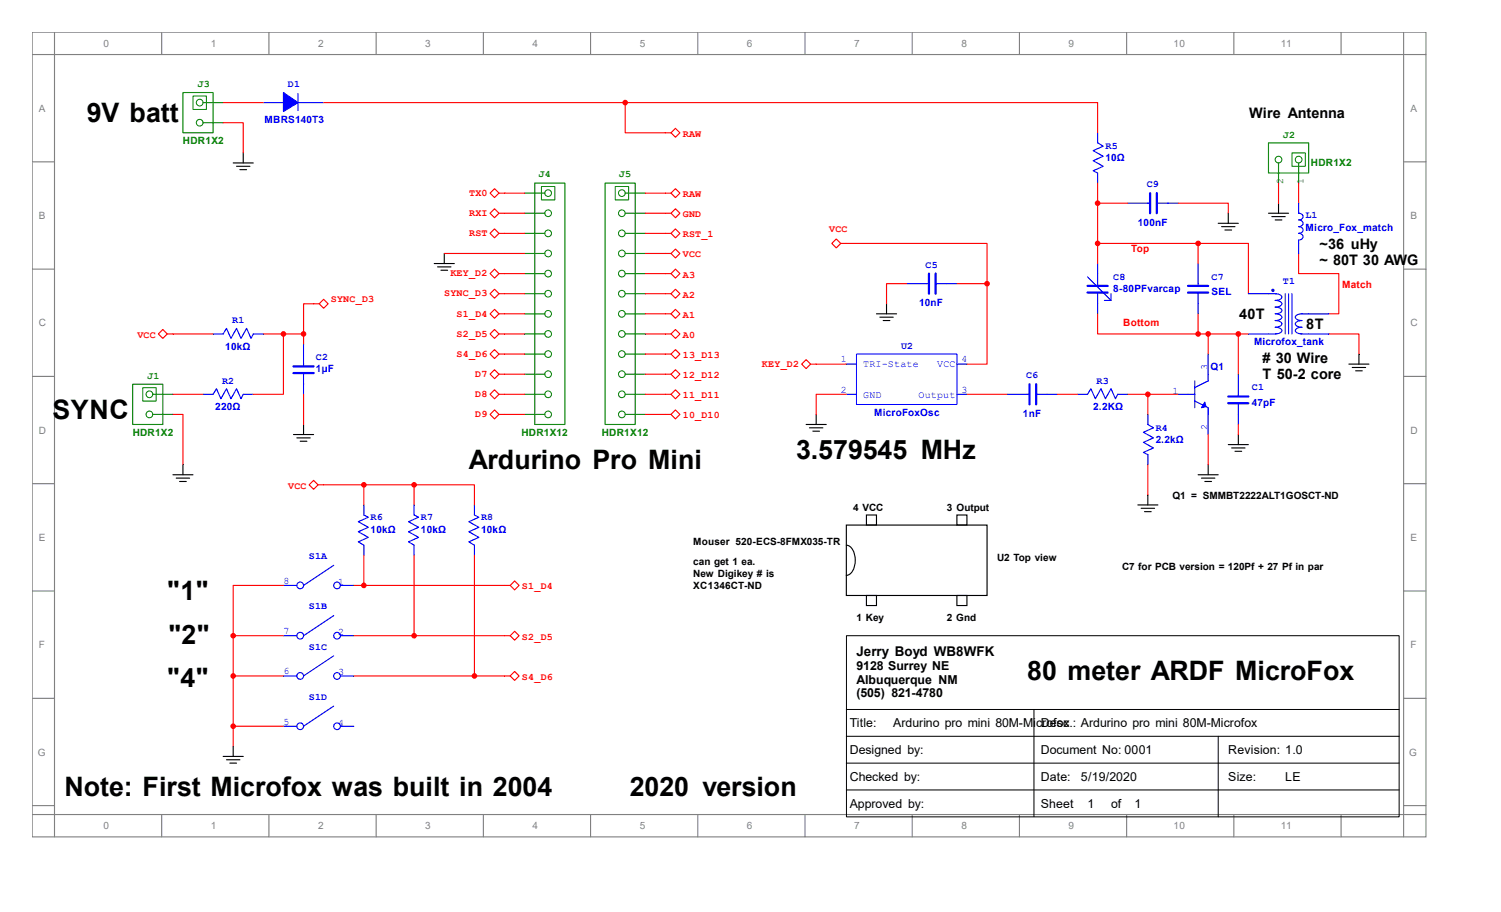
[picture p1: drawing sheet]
<svg xmlns="http://www.w3.org/2000/svg" width="356mm" height="216mm" viewBox="0 0 356 216" stroke-linecap="round" stroke-linejoin="round" font-family="sans-serif">
<g fill="none" stroke="#808080" stroke-width=".26">
<path d="M7.6 7.6h330.2v190.5h-330.2zM7.6 12.9h330.2M12.9 7.6v190.5M38.3 7.6v5.3M63.7 7.6v5.3M89.1 7.6v5.3M114.5 7.6v5.3M139.9 7.6v5.3M165.3 7.6v5.3M190.7 7.6v5.3M216.1 7.6v5.3M241.5 7.6v5.3"/>
<path d="M266.9 7.6v5.3M292.3 7.6v5.3M317.7 7.6v5.3M332.5 7.6v190.5M7.6 38.3h5.3M332.5 38.3h5.3M7.6 63.7h5.3M332.5 63.7h5.3M7.6 89.1h5.3M332.5 89.1h5.3M7.6 114.5h5.3M332.5 114.5h5.3"/>
<path d="M7.6 139.9h5.3M332.5 139.9h5.3M7.6 165.3h5.3M332.5 165.3h5.3M7.6 190.7h5.3M7.6 192.8h330.2M38.3 192.8v5.3M63.7 192.8v5.3M89.1 192.8v5.3M114.5 192.8v5.3M139.9 192.8v5.3M165.3 192.8v5.3"/>
<path d="M190.7 192.8v5.3M216.1 192.8v5.3M241.5 192.8v5.3M266.9 192.8v5.3M292.3 192.8v5.3M317.7 192.8v5.3M332.5 190.7h5.3"/>
</g>
<path d="M200.5 150.5h131v42.9h-131zM200.5 168h131M200.5 174.3h131M245 168v25.4M288.6 174.3v19.1M200.5 180.7h131M200.5 187h131" fill="none" stroke="#000" stroke-width=".24"/>
<path d="M52.9 79.1l.8-1.4 1 2.4 1.3-2.4 1.1 2.4 1.3-2.4 1.1 2.4 .5-1" fill="none" stroke="#00f" stroke-width=".26"/>
<path d="M50.5 79.1h2.4" fill="none" stroke="#00f" stroke-width=".26"/>
<path d="M60 79.1h2.4M71.9 86.2v.5M71.9 88.3v2.7" fill="none" stroke="#00f" stroke-width=".26"/>
<path d="M69.5 86.7h4.8M69.5 88.3h4.8" fill="none" stroke="#00f" stroke-width=".53"/>
<path d="M71.9 91v2.3" fill="none" stroke="#00f" stroke-width=".26"/>
<path d="M71.9 81.4v4.8" fill="none" stroke="#00f" stroke-width=".26"/>
<path d="M69.5 102.9h4.8M70.3 103.7h3.2M71.1 104.5h1.6M71.9 100.5v2.4" fill="none" stroke="#000" stroke-width=".26"/>
<path d="M71.9 93.3v7.2" fill="none" stroke="#f00" stroke-width=".26"/>
<g fill="none" stroke="#008000" stroke-width=".24">
<path d="M33.8 91.8h3.2v3.2h-3.2z"/>
<circle cx="35.4" cy="98.1" r=".79"/>
<circle cx="35.4" cy="93.3" r=".79"/>
</g>
<path d="M31.4 91h7.2v9.5h-7.2zM36.2 93.3h2.4M36.2 98.1h2.4" fill="none" stroke="#008000" stroke-width=".26"/>
<path d="M38.6 93.3h2.4" fill="none" stroke="#008000" stroke-width=".26"/>
<path d="M38.6 98.1h2.4" fill="none" stroke="#008000" stroke-width=".26"/>
<path d="M41 112.4h4.7M41.8 113.2h3.1M42.5 114h1.6M43.3 110v2.4" fill="none" stroke="#000" stroke-width=".26"/>
<path d="M41 98.1h2.3v11.9" fill="none" stroke="#f00" stroke-width=".26"/>
<path d="M50.5 93.3l.8-1.3 1 2.4 1.4-2.4 1 2.4 1.3-2.4 1.1 2.4 .5-1.1" fill="none" stroke="#00f" stroke-width=".26"/>
<path d="M48.1 93.3h2.4" fill="none" stroke="#00f" stroke-width=".26"/>
<path d="M57.6 93.3h2.4" fill="none" stroke="#00f" stroke-width=".26"/>
<path d="M62.4 79.1h4.8v14.2h-7.2M41 93.3h7.1" fill="none" stroke="#f00" stroke-width=".26"/>
<circle cx="67.2" cy="79.1" r=".53" fill="#f00" stroke="#f00" stroke-width=".26"/>
<path d="M202.9 83.8h23.8v12h-23.8z" fill="none" stroke="#00f" stroke-width=".24"/>
<path d="M200.5 86.2h2.4" fill="none" stroke="#00f" stroke-width=".26"/>
<path d="M200.5 93.3h2.4" fill="none" stroke="#00f" stroke-width=".26"/>
<path d="M226.7 93.3h2.4" fill="none" stroke="#00f" stroke-width=".26"/>
<path d="M219.6 67.2h.5M221.7 67.2h2.6M226.7 86.2h2.4" fill="none" stroke="#00f" stroke-width=".26"/>
<path d="M193.4 98.1v2.4M191 100.5h4.7M191.8 101.3h3.1M192.6 102.1h1.6" fill="none" stroke="#000" stroke-width=".26"/>
<path d="M200.5 93.3h-7.1v4.8" fill="none" stroke="#f00" stroke-width=".26"/>
<path d="M220.1 64.8v4.7M221.7 64.8v4.7" fill="none" stroke="#00f" stroke-width=".53"/>
<path d="M224.3 67.2h2.4" fill="none" stroke="#00f" stroke-width=".26"/>
<path d="M214.8 67.2h4.8M281.5 93.3h1.6M283.1 94.9l3.1 1.6v1.6v-1.6M283.1 90.2v6.3M286.2 88.6v1.6l-3.1 1.6" fill="none" stroke="#00f" stroke-width=".26"/>
<path d="M207.6 74.3h4.8M208.4 75.1h3.2M209.2 75.9h1.6M210 71.9v2.4" fill="none" stroke="#000" stroke-width=".26"/>
<path d="M214.8 67.2h-4.8v4.7" fill="none" stroke="#f00" stroke-width=".26"/>
<path d="M285.4 95.2l.3 1.1-1.1 .2z" fill="#00f" stroke="#00f" stroke-width=".26"/>
<path d="M286.2 98.1v4.8" fill="none" stroke="#00f" stroke-width=".26"/>
<path d="M286.2 83.8v4.8" fill="none" stroke="#00f" stroke-width=".26"/>
<path d="M243.4 93.3h.5M245.5 93.3h2.6M279.1 93.3h2.4" fill="none" stroke="#00f" stroke-width=".26"/>
<path d="M243.9 91v4.7M245.5 91v4.7" fill="none" stroke="#00f" stroke-width=".53"/>
<path d="M248.1 93.3h2.4" fill="none" stroke="#00f" stroke-width=".26"/>
<path d="M238.6 93.3h4.8M257.7 93.3l.7-1.3 1.1 2.4 1.3-2.4 1.1 2.4 1.3-2.4 1.1 2.4 .5-1.1" fill="none" stroke="#00f" stroke-width=".26"/>
<path d="M229.1 93.3h9.5" fill="none" stroke="#f00" stroke-width=".26"/>
<path d="M255.3 93.3h2.4" fill="none" stroke="#00f" stroke-width=".26"/>
<path d="M264.8 93.3h2.4M271.9 100.5l1.4 .8-2.4 1 2.4 1.4-2.4 1 2.4 1.3-2.4 1.1 1 .5" fill="none" stroke="#00f" stroke-width=".26"/>
<path d="M271.9 98.1v2.4" fill="none" stroke="#00f" stroke-width=".26"/>
<path d="M283.8 67.2v.5M283.8 69.3v2.6M271.9 107.6v2.4" fill="none" stroke="#00f" stroke-width=".26"/>
<path d="M250.5 93.3h4.8M267.2 93.3h11.9M271.9 93.3v4.8M271.9 110v7.2M286.2 102.9v7.1" fill="none" stroke="#f00" stroke-width=".26"/>
<circle cx="271.9" cy="93.3" r=".53" fill="#f00" stroke="#f00" stroke-width=".26"/>
<path d="M269.6 119.5h4.7M271.9 117.2v2.3M283.8 112.4h4.8M284.6 113.2h3.2M285.4 114h1.6M286.2 110v2.4M270.4 120.3h3.1M271.1 121.1h1.6" fill="none" stroke="#000" stroke-width=".26"/>
<path d="M281.5 67.7h4.7M281.5 69.3h4.7" fill="none" stroke="#00f" stroke-width=".53"/>
<path d="M283.8 71.9v2.4" fill="none" stroke="#00f" stroke-width=".26"/>
<path d="M257.7 65.6l5.5 5.5M260 64.8v2.9M260 69.3v2.6M261.6 71.1h1.6M263.2 69.5v1.6M283.8 62.4v4.8" fill="none" stroke="#00f" stroke-width=".26"/>
<circle cx="286.2" cy="79.1" r=".53" fill="#f00" stroke="#f00" stroke-width=".26"/>
<path d="M286.2 79.1v4.7" fill="none" stroke="#f00" stroke-width=".26"/>
<path d="M257.7 67.7h4.7M257.7 69.3h4.7" fill="none" stroke="#00f" stroke-width=".53"/>
<path d="M260 71.9v2.4" fill="none" stroke="#00f" stroke-width=".26"/>
<path d="M260 33.8l1.4 .8-2.4 1.1 2.4 1.3-2.4 1 2.4 1.4-2.4 1 1 .6M260 62.4v2.4" fill="none" stroke="#00f" stroke-width=".26"/>
<g fill="#f00" stroke="#f00" stroke-width=".26">
<circle cx="283.8" cy="79.1" r=".53"/>
<circle cx="283.8" cy="57.6" r=".53"/>
</g>
<path d="M260 74.3v4.8h23.8M283.8 62.4v-4.8h12v11.9M283.8 74.3v4.8M283.8 79.1h2.4" fill="none" stroke="#f00" stroke-width=".26"/>
<path d="M260 31.4v2.4" fill="none" stroke="#00f" stroke-width=".26"/>
<path d="M260 41v2.3" fill="none" stroke="#00f" stroke-width=".26"/>
<circle cx="260" cy="57.6" r=".53" fill="#f00" stroke="#f00" stroke-width=".26"/>
<path d="M283.8 57.6h-23.8v4.8M314.8 79.1h7.1v4.7" fill="none" stroke="#f00" stroke-width=".26"/>
<path d="M319.6 86.2h4.7M320.4 87h3.1M321.2 87.8h1.5M321.9 83.8v2.4" fill="none" stroke="#000" stroke-width=".26"/>
<g fill="none" stroke="#008000" stroke-width=".24">
<path d="M306.1 36.2h3.1v3.2h-3.1z"/>
<circle cx="302.9" cy="37.8" r=".79"/>
<circle cx="307.7" cy="37.8" r=".79"/>
</g>
<path d="M300.5 33.8h9.5v7.2h-9.5zM302.9 38.6v2.4M307.7 38.6v2.4" fill="none" stroke="#008000" stroke-width=".26"/>
<path d="M307.7 41v2.3" fill="none" stroke="#008000" stroke-width=".26"/>
<path d="M302.9 41v2.3" fill="none" stroke="#008000" stroke-width=".26"/>
<path d="M302.9 43.3v4.8M307.7 43.3v4.8M307.7 60v4.8h9.5v9.5h-2.4" fill="none" stroke="#f00" stroke-width=".26"/>
<path d="M300.5 50.5h4.8M301.3 51.3h3.2M302.1 52.1h1.6M302.9 48.1v2.4" fill="none" stroke="#000" stroke-width=".26"/>
<path d="M67.2 24.3h4.7M70.6 22.2v3.9" fill="none" stroke="#00f" stroke-width=".26"/>
<path d="M67.2 21.9l3.4 2.4-3.4 2.1z" fill="#00f" stroke="#00f" stroke-width=".26"/>
<path d="M71.9 24.3h4.8" fill="none" stroke="#00f" stroke-width=".26"/>
<path d="M62.4 24.3h4.8" fill="none" stroke="#00f" stroke-width=".26"/>
<g fill="none" stroke="#008000" stroke-width=".24">
<path d="M45.7 22.7h3.2v3.2h-3.2z"/>
<circle cx="47.3" cy="24.3" r=".79"/>
<circle cx="47.3" cy="29.1" r=".79"/>
</g>
<path d="M43.3 21.9h7.2v9.5h-7.2zM48.1 24.3h2.4M48.1 29.1h2.4" fill="none" stroke="#008000" stroke-width=".26"/>
<path d="M50.5 24.3h2.4" fill="none" stroke="#008000" stroke-width=".26"/>
<path d="M50.5 29.1h2.4" fill="none" stroke="#008000" stroke-width=".26"/>
<path d="M52.9 29.1h4.7v7.1M52.9 24.3h9.5" fill="none" stroke="#f00" stroke-width=".26"/>
<path d="M55.2 38.6h4.8M56 39.4h3.2M57.6 36.2v2.4M56.8 40.2h1.6" fill="none" stroke="#000" stroke-width=".26"/>
<path d="M271.9 48.1h.6M274.1 48.1h2.6" fill="none" stroke="#00f" stroke-width=".26"/>
<path d="M272.5 45.7v4.8M274.1 45.7v4.8" fill="none" stroke="#00f" stroke-width=".53"/>
<path d="M276.7 48.1h2.4" fill="none" stroke="#00f" stroke-width=".26"/>
<path d="M267.2 48.1h4.7M300.5 79.1h1.9M300.5 69.5h1.9M302.1 69.5a1.54 1.54 0 0 1 1.6 .8 1.31 1.31 0 0 1-1.6 .8 1.54 1.54 0 0 1 1.6 .8 1.31 1.31 0 0 1-1.6 .8 1.54 1.54 0 0 1 1.6 .8 1.31 1.31 0 0 1-1.6 .8 1.54 1.54 0 0 1 1.6 .8 1.31 1.31 0 0 1-1.6 .8 1.54 1.54 0 0 1 1.6 .8 1.31 1.31 0 0 1-1.6 .8 1.54 1.54 0 0 1 1.6 .8 1.31 1.31 0 0 1-1.6 .8M304.5 69.5v9.6M305.3 69.5v9.6M306.1 69.5v9.6M308.2 74.3h1.8M308.2 79.1h1.8M308.5 74.3a1.54 1.54 0 0 0-1.6 .8 1.31 1.31 0 0 0 1.6 .8 1.54 1.54 0 0 0-1.6 .8 1.31 1.31 0 0 0 1.6 .8 1.54 1.54 0 0 0-1.6 .8 1.31 1.31 0 0 0 1.6 .8" fill="none" stroke="#00f" stroke-width=".26"/>
<circle cx="260" cy="48.1" r=".53" fill="#f00" stroke="#f00" stroke-width=".26"/>
<path d="M260 43.3v14.3M260 48.1h7.2M279.1 48.1h11.9v2.4" fill="none" stroke="#f00" stroke-width=".26"/>
<path d="M288.6 52.9h4.8M289.4 53.7h3.2M290.2 54.5h1.6M291 50.5v2.4" fill="none" stroke="#000" stroke-width=".26"/>
<circle cx="301.6" cy="68.7" r=".26" fill="#000" stroke="#00f" stroke-width=".26"/>
<path d="M310 74.3h4.8" fill="none" stroke="#00f" stroke-width=".26"/>
<path d="M310 79.1h4.8" fill="none" stroke="#00f" stroke-width=".26"/>
<path d="M295.8 79.1h4.7" fill="none" stroke="#00f" stroke-width=".26"/>
<path d="M307.7 50.5a.83 .83 0 0 1 1 .8 .83 .83 0 0 1-1 .8 .83 .83 0 0 1 1 .8 .83 .83 0 0 1-1 .8 .83 .83 0 0 1 1 .8 .83 .83 0 0 1-1 .7 .83 .83 0 0 1 1 .8 .83 .83 0 0 1-1 .8v.8M295.8 69.5h4.7" fill="none" stroke="#00f" stroke-width=".26"/>
<path d="M307.7 48.1v2.4" fill="none" stroke="#00f" stroke-width=".26"/>
<path d="M307.7 57.6v2.4" fill="none" stroke="#00f" stroke-width=".26"/>
<g fill="none" stroke="#008000" stroke-width=".24">
<path d="M128.3 44.2h3.1v3.1h-3.1z"/>
<circle cx="129.9" cy="45.7" r=".79"/>
<circle cx="129.9" cy="55.2" r=".79"/>
<circle cx="129.9" cy="50.5" r=".79"/>
<circle cx="129.9" cy="60" r=".79"/>
<circle cx="129.9" cy="64.8" r=".79"/>
<circle cx="129.9" cy="79.1" r=".79"/>
<circle cx="129.9" cy="69.5" r=".79"/>
<circle cx="129.9" cy="74.3" r=".79"/>
<circle cx="129.9" cy="93.3" r=".79"/>
<circle cx="129.9" cy="83.8" r=".79"/>
<circle cx="129.9" cy="88.6" r=".79"/>
<circle cx="129.9" cy="98.1" r=".79"/>
</g>
<g fill="none" stroke="#008000" stroke-width=".26">
<path d="M126.7 43.3h7.1v57.2h-7.1zM126.7 45.7h2.4M126.7 50.5h2.4M126.7 55.2h2.4M126.7 60h2.4M126.7 64.8h2.4M126.7 69.5h2.4M126.7 74.3h2.4M126.7 79.1h2.4M126.7 83.8h2.4M126.7 88.6h2.4M126.7 93.3h2.4"/>
<path d="M126.7 98.1h2.4"/>
</g>
<path d="M124.3 45.7h2.4" fill="none" stroke="#008000" stroke-width=".26"/>
<path d="M124.3 83.8h2.4" fill="none" stroke="#008000" stroke-width=".26"/>
<path d="M124.3 50.5h2.4" fill="none" stroke="#008000" stroke-width=".26"/>
<path d="M124.3 79.1h2.4" fill="none" stroke="#008000" stroke-width=".26"/>
<path d="M124.3 55.2h2.4" fill="none" stroke="#008000" stroke-width=".26"/>
<path d="M124.3 74.3h2.4" fill="none" stroke="#008000" stroke-width=".26"/>
<path d="M124.3 60h2.4" fill="none" stroke="#008000" stroke-width=".26"/>
<path d="M124.3 64.8h2.4" fill="none" stroke="#008000" stroke-width=".26"/>
<path d="M124.3 69.5h2.4" fill="none" stroke="#008000" stroke-width=".26"/>
<path d="M124.3 88.6h2.4" fill="none" stroke="#008000" stroke-width=".26"/>
<path d="M124.3 93.3h2.4" fill="none" stroke="#008000" stroke-width=".26"/>
<g fill="none" stroke="#008000" stroke-width=".26">
<path d="M143.4 43.3h7.1v57.2h-7.1zM148.1 45.7h2.4M148.1 50.5h2.4M148.1 55.2h2.4M148.1 60h2.4M148.1 64.8h2.4M148.1 69.5h2.4M148.1 74.3h2.4M148.1 79.1h2.4M124.3 98.1h2.4M148.1 98.1h2.4M148.1 83.8h2.4"/>
<path d="M148.1 88.6h2.4M148.1 93.3h2.4"/>
</g>
<g fill="none" stroke="#008000" stroke-width=".24">
<path d="M145.8 44.2h3.1v3.1h-3.1z"/>
<circle cx="147.3" cy="50.5" r=".79"/>
<circle cx="147.3" cy="45.7" r=".79"/>
<circle cx="147.3" cy="55.2" r=".79"/>
<circle cx="147.3" cy="64.8" r=".79"/>
<circle cx="147.3" cy="69.5" r=".79"/>
<circle cx="147.3" cy="79.1" r=".79"/>
<circle cx="147.3" cy="60" r=".79"/>
<circle cx="147.3" cy="74.3" r=".79"/>
<circle cx="147.3" cy="93.3" r=".79"/>
<circle cx="147.3" cy="98.1" r=".79"/>
<circle cx="147.3" cy="83.8" r=".79"/>
<circle cx="147.3" cy="88.6" r=".79"/>
</g>
<path d="M150.5 45.7h2.4" fill="none" stroke="#008000" stroke-width=".26"/>
<path d="M150.5 83.8h2.4" fill="none" stroke="#008000" stroke-width=".26"/>
<path d="M150.5 50.5h2.4" fill="none" stroke="#008000" stroke-width=".26"/>
<path d="M150.5 79.1h2.4" fill="none" stroke="#008000" stroke-width=".26"/>
<path d="M150.5 55.2h2.4" fill="none" stroke="#008000" stroke-width=".26"/>
<path d="M150.5 74.3h2.4" fill="none" stroke="#008000" stroke-width=".26"/>
<path d="M150.5 60h2.4" fill="none" stroke="#008000" stroke-width=".26"/>
<path d="M150.5 64.8h2.4" fill="none" stroke="#008000" stroke-width=".26"/>
<path d="M150.5 69.5h2.4" fill="none" stroke="#008000" stroke-width=".26"/>
<path d="M150.5 88.6h2.4" fill="none" stroke="#008000" stroke-width=".26"/>
<path d="M150.5 93.3h2.4" fill="none" stroke="#008000" stroke-width=".26"/>
<path d="M150.5 98.1h2.4" fill="none" stroke="#008000" stroke-width=".26"/>
<path d="M117.2 44.7l1 1-1 1.1-1.1-1.1z" fill="none" stroke="#f00" stroke-width=".26"/>
<path d="M117.2 49.4l1 1.1-1 1-1.1-1zM118.2 45.7h6.1" fill="none" stroke="#f00" stroke-width=".26"/>
<path d="M116.1 55.2l1.1-1 1 1-1 1.1zM118.2 50.5h1.3" fill="none" stroke="#f00" stroke-width=".26"/>
<path d="M118.2 55.2h1.3M105.3 60h19M117.2 63.7l1 1.1-1 1-1.1-1z" fill="none" stroke="#f00" stroke-width=".26"/>
<path d="M102.9 62.4h4.7M103.7 63.2h3.1M104.5 64h1.5M105.3 60v2.4" fill="none" stroke="#000" stroke-width=".26"/>
<path d="M117.2 68.5l1 1-1 1.1-1.1-1.1zM118.2 64.8h6.1" fill="none" stroke="#f00" stroke-width=".26"/>
<path d="M119.5 50.5h4.8M119.5 55.2h4.8M117.2 73.2l1 1.1-1 1.1-1.1-1.1zM118.2 69.5h6.1" fill="none" stroke="#f00" stroke-width=".26"/>
<path d="M117.2 78l1 1.1-1 1-1.1-1zM118.2 74.3h1.3" fill="none" stroke="#f00" stroke-width=".26"/>
<path d="M118.2 79.1h1.3M117.2 82.8l1 1-1 1.1-1.1-1.1z" fill="none" stroke="#f00" stroke-width=".26"/>
<path d="M119.5 74.3h4.8M119.5 79.1h4.8M117.2 87.5l1 1.1-1 1-1.1-1zM118.2 83.8h6.1" fill="none" stroke="#f00" stroke-width=".26"/>
<path d="M117.2 92.3l1 1-1 1.1-1.1-1.1zM118.2 88.6h6.1" fill="none" stroke="#f00" stroke-width=".26"/>
<path d="M117.2 97l1 1.1-1 1.1-1.1-1.1zM118.2 93.3h1.3" fill="none" stroke="#f00" stroke-width=".26"/>
<path d="M159 45.7l1-1 1.1 1-1.1 1.1zM118.2 98.1h6.1M119.5 93.3h4.8" fill="none" stroke="#f00" stroke-width=".26"/>
<path d="M157.6 45.7h1.4M159 50.5l1-1.1 1.1 1.1-1.1 1z" fill="none" stroke="#f00" stroke-width=".26"/>
<path d="M157.6 50.5h1.4M159 55.2l1-1 1.1 1-1.1 1.1z" fill="none" stroke="#f00" stroke-width=".26"/>
<path d="M157.6 55.2h1.4M159 60l1-1.1 1.1 1.1-1.1 1.1z" fill="none" stroke="#f00" stroke-width=".26"/>
<path d="M157.6 60h1.4M159 64.8l1-1.1 1.1 1.1-1.1 1z" fill="none" stroke="#f00" stroke-width=".26"/>
<path d="M157.6 64.8h1.4M159 69.5l1-1 1.1 1-1.1 1.1z" fill="none" stroke="#f00" stroke-width=".26"/>
<path d="M157.6 69.5h1.4M159 74.3l1-1.1 1.1 1.1-1.1 1.1z" fill="none" stroke="#f00" stroke-width=".26"/>
<path d="M157.6 74.3h1.4M159 79.1l1-1.1 1.1 1.1-1.1 1z" fill="none" stroke="#f00" stroke-width=".26"/>
<path d="M157.6 79.1h1.4M159 83.8l1-1 1.1 1-1.1 1.1z" fill="none" stroke="#f00" stroke-width=".26"/>
<path d="M157.6 83.8h1.4M159 88.6l1-1.1 1.1 1.1-1.1 1z" fill="none" stroke="#f00" stroke-width=".26"/>
<path d="M157.6 88.6h1.4M159 93.3l1-1 1.1 1-1.1 1.1z" fill="none" stroke="#f00" stroke-width=".26"/>
<path d="M157.6 93.3h1.4M159 98.1l1-1.1 1.1 1.1-1.1 1.1z" fill="none" stroke="#f00" stroke-width=".26"/>
<g fill="none" stroke="#f00" stroke-width=".26">
<path d="M152.9 45.7h4.7M152.9 50.5h4.7M152.9 55.2h4.7M76.7 70.9l1 1-1 1.1-1.1-1.1zM152.9 60h4.7M152.9 64.8h4.7M152.9 69.5h4.7M152.9 74.3h4.7M152.9 79.1h4.7M152.9 98.1h6.1M152.9 83.8h4.7M152.9 88.6h4.7"/>
<path d="M152.9 93.3h4.7"/>
</g>
<path d="M198.1 56.6l1.1 1-1.1 1.1-1-1.1zM67.2 79.1h4.7M71.9 79.1v2.3M75.6 71.9h-3.7v7.2" fill="none" stroke="#f00" stroke-width=".26"/>
<circle cx="71.9" cy="79.1" r=".53" fill="#f00" stroke="#f00" stroke-width=".26"/>
<path d="M159 31.4l1-1 1.1 1-1.1 1.1zM199.2 57.6h34.6v9.6M226.7 67.2h7.1M233.8 67.2v19h-4.7" fill="none" stroke="#f00" stroke-width=".26"/>
<circle cx="233.8" cy="67.2" r=".53" fill="#f00" stroke="#f00" stroke-width=".26"/>
<path d="M76.7 24.3h71.4M148.1 24.3h111.9v7.1M148.1 24.3v7.1h10.9M38.6 78l1 1.1-1 1-1.1-1z" fill="none" stroke="#f00" stroke-width=".26"/>
<circle cx="148.1" cy="24.3" r=".53" fill="#f00" stroke="#f00" stroke-width=".26"/>
<path d="M39.6 79.1h10.9" fill="none" stroke="#f00" stroke-width=".26"/>
<path d="M79.1 133.8l-7.2 4.8" fill="none" stroke="#00f" stroke-width=".26"/>
<g fill="none" stroke="#00f" stroke-width=".26">
<path d="M80.6 138.6h3.2"/>
<circle cx="79.9" cy="138.6" r=".79"/>
</g>
<g fill="none" stroke="#00f" stroke-width=".26">
<path d="M67.2 138.6h3.1M79.1 145.7l-7.2 4.8"/>
<circle cx="71.1" cy="138.6" r=".79"/>
</g>
<g fill="none" stroke="#00f" stroke-width=".26">
<path d="M80.6 150.5h3.2"/>
<circle cx="79.9" cy="150.5" r=".79"/>
</g>
<g fill="none" stroke="#00f" stroke-width=".26">
<path d="M67.2 150.5h3.1M79.1 155.3l-7.2 4.7"/>
<circle cx="71.1" cy="150.5" r=".79"/>
</g>
<g fill="none" stroke="#00f" stroke-width=".26">
<path d="M80.6 160h3.2"/>
<circle cx="79.9" cy="160" r=".79"/>
</g>
<g fill="none" stroke="#00f" stroke-width=".26">
<path d="M67.2 160h3.1M79.1 167.2l-7.2 4.7"/>
<circle cx="71.1" cy="160" r=".79"/>
</g>
<g fill="none" stroke="#00f" stroke-width=".26">
<path d="M80.6 171.9h3.2"/>
<circle cx="79.9" cy="171.9" r=".79"/>
</g>
<g fill="none" stroke="#00f" stroke-width=".26">
<path d="M67.2 171.9h3.1"/>
<circle cx="71.1" cy="171.9" r=".79"/>
</g>
<path d="M52.9 179.1h4.7M53.7 179.9h3.1M55.2 176.7v2.4M54.5 180.7h1.5" fill="none" stroke="#000" stroke-width=".26"/>
<g fill="#f00" stroke="#f00" stroke-width=".26">
<circle cx="55.2" cy="150.5" r=".53"/>
<circle cx="55.2" cy="160" r=".53"/>
<circle cx="55.2" cy="171.9" r=".53"/>
</g>
<path d="M67.2 138.6h-12v11.9M121.9 137.5l1.1 1.1-1.1 1-1-1zM55.2 150.5h12M55.2 150.5v26.2M55.2 160h12M55.2 171.9h12" fill="none" stroke="#f00" stroke-width=".26"/>
<path d="M119.5 138.6h1.4M120.9 150.5l1-1.1 1.1 1.1-1.1 1.1z" fill="none" stroke="#f00" stroke-width=".26"/>
<path d="M119.5 150.5h1.4M121.9 159l1.1 1-1.1 1.1-1-1.1z" fill="none" stroke="#f00" stroke-width=".26"/>
<path d="M119.5 160h1.4" fill="none" stroke="#f00" stroke-width=".26"/>
<path d="M86.2 121.9l1.1 .5-2.4 1.1 2.4 1.3-2.4 1.1 2.4 1.3-2.4 1.1 1.3 .8" fill="none" stroke="#00f" stroke-width=".26"/>
<path d="M86.2 129.1v2.3" fill="none" stroke="#00f" stroke-width=".26"/>
<path d="M86.2 119.5v2.4M98.1 121.9l1.1 .5-2.4 1.1 2.4 1.3-2.4 1.1 2.4 1.3-2.4 1.1 1.3 .8" fill="none" stroke="#00f" stroke-width=".26"/>
<path d="M98.1 129.1v2.3" fill="none" stroke="#00f" stroke-width=".26"/>
<path d="M98.1 119.5v2.4M112.4 121.9l1.1 .5-2.4 1.1 2.4 1.3-2.4 1.1 2.4 1.3-2.4 1.1 1.3 .8" fill="none" stroke="#00f" stroke-width=".26"/>
<path d="M112.4 129.1v2.3" fill="none" stroke="#00f" stroke-width=".26"/>
<path d="M112.4 119.5v2.4" fill="none" stroke="#00f" stroke-width=".26"/>
<g fill="#f00" stroke="#f00" stroke-width=".26">
<circle cx="86.2" cy="138.6" r=".53"/>
<circle cx="98.1" cy="150.5" r=".53"/>
<circle cx="112.4" cy="160" r=".53"/>
<circle cx="98.1" cy="114.8" r=".53"/>
</g>
<path d="M73.2 114.8l1.1-1.1 1.1 1.1-1.1 1zM98.1 119.5v-4.7h14.3v4.7M83.8 138.6h35.7M86.2 131.4v7.2M98.1 131.4v19.1M112.4 131.4v28.6M83.8 150.5h35.7M83.8 160h35.7" fill="none" stroke="#f00" stroke-width=".26"/>
<path d="M191 85.1l1 1.1-1 1.1-1.1-1.1zM75.4 114.8h22.7M86.2 114.8v4.7" fill="none" stroke="#f00" stroke-width=".26"/>
<circle cx="86.2" cy="114.8" r=".53" fill="#f00" stroke="#f00" stroke-width=".26"/>
<path d="M192 86.2h8.5" fill="none" stroke="#f00" stroke-width=".26"/>
<path d="M200.5 124.3h33.3v16.7h-33.3zM200.5 129.1a2.74 2.74 0 0 1 2.1 2.7 4.2 4.2 0 0 1-1.6 4.3l-.5 .1M205.3 121.9h2.3v2.4h-2.3zM226.7 121.9h2.4v2.4h-2.4zM205.3 141h2.3v2.4h-2.3zM226.7 141h2.4v2.4h-2.4z" fill="none" stroke="#000" stroke-width=".26"/>
<path d="M293.4 93.3v.6M293.4 95.5v2.6" fill="none" stroke="#00f" stroke-width=".26"/>
<path d="M291 93.9h4.8M291 95.5h4.8" fill="none" stroke="#00f" stroke-width=".53"/>
<path d="M293.4 98.1v2.4" fill="none" stroke="#00f" stroke-width=".26"/>
<path d="M293.4 88.6v4.7" fill="none" stroke="#00f" stroke-width=".26"/>
<circle cx="293.4" cy="79.1" r=".53" fill="#f00" stroke="#f00" stroke-width=".26"/>
<path d="M286.2 79.1h9.6M293.4 79.1v9.5M293.4 100.5v2.4" fill="none" stroke="#f00" stroke-width=".26"/>
<path d="M291 105.3h4.8M291.8 106h3.2M292.6 106.8h1.6M293.4 102.9v2.4" fill="none" stroke="#000" stroke-width=".26"/>
<g font-size="6.3">
<text x="20.6" y="29">9V batt</text>
<text x="12.4" y="99.1">SYNC</text>
<text x="111.1" y="111">Ardurino Pro Mini</text>
<text x="188.6" y="108.6">3.579545 MHz</text>
<text x="39.6" y="141.9">&quot;1&quot;</text>
<text x="39.9" y="152.5">&quot;2&quot;</text>
<text x="243.4" y="161">80 meter ARDF MicroFox</text>
<text x="39.6" y="162.6">&quot;4&quot;</text>
<text x="15.3" y="188.5">Note: First Microfox was built in 2004</text>
<text x="149.2" y="188.5">2020 version</text>
</g>
<g font-size="3.4">
<text x="296" y="27.9">Wire Antenna</text>
<text x="312.6" y="58.9">~36 uHy</text>
<text x="312.6" y="62.8">~ 80T 30 AWG</text>
<text x="293.6" y="75.6">40T</text>
<text x="309.5" y="77.9">8T</text>
<text x="299.1" y="85.9"># 30 Wire</text>
<text x="299.1" y="89.8">T 50-2 core</text>
</g>
<text font-size="3.2" x="202.9" y="155.2">Jerry Boyd WB8WFK</text>
<g font-size="2.9">
<text x="202.9" y="158.7">9128 Surrey NE</text>
<text x="202.9" y="161.8">Albuquerque NM</text>
<text x="202.9" y="165">(505) 821-4780</text>
<text x="201.3" y="172.2">Title:</text>
<text x="211.6" y="172.2">Ardurino pro mini 80M-Microfox</text>
<text x="246.5" y="172.2">Desc.: Ardurino pro mini 80M-Microfox</text>
<text x="201.3" y="178.5">Designed by:</text>
<text x="246.5" y="178.5">Document No: 0001</text>
<text x="291" y="178.5">Revision: 1.0</text>
<text x="201.3" y="184.9">Checked by:</text>
<text x="246.5" y="184.9">Date:</text>
<text x="256.1" y="184.9">5/19/2020</text>
<text x="291" y="184.9">Size:</text>
<text x="304.5" y="184.9">LE</text>
<text x="201.3" y="191.2">Approved by:</text>
<text x="246.5" y="191.2">Sheet</text>
<text x="257.6" y="191.2">1</text>
<text x="263.2" y="191.2">of</text>
<text x="268.8" y="191.2">1</text>
</g>
<g font-size="2.4" fill="#808080">
<text x="24.6" y="11.1">0</text>
<text x="50" y="11.1">1</text>
<text x="75.4" y="11.1">2</text>
<text x="100.8" y="11.1">3</text>
<text x="126.2" y="11.1">4</text>
<text x="151.6" y="11.1">5</text>
<text x="177" y="11.1">6</text>
<text x="202.4" y="11.1">7</text>
<text x="227.8" y="11.1">8</text>
<text x="253.2" y="11.1">9</text>
<text x="278" y="11.1">10</text>
<text x="303.4" y="11.1">11</text>
<text x="9.2" y="26.5">A</text>
<text x="334.1" y="26.5">A</text>
<text x="9.2" y="51.9">B</text>
<text x="334.1" y="51.9">B</text>
<text x="9.2" y="77.3">C</text>
<text x="334.1" y="77.3">C</text>
<text x="9.2" y="102.7">D</text>
<text x="334.1" y="102.7">D</text>
<text x="9.2" y="128.1">E</text>
<text x="334.1" y="128.1">E</text>
<text x="9.2" y="153.5">F</text>
<text x="334.1" y="153.5">F</text>
<text x="8.9" y="178.9">G</text>
<text x="333.8" y="178.9">G</text>
<text x="24.6" y="196.3">0</text>
<text x="50" y="196.3">1</text>
<text x="75.4" y="196.3">2</text>
<text x="100.8" y="196.3">3</text>
<text x="126.2" y="196.3">4</text>
<text x="151.6" y="196.3">5</text>
<text x="177" y="196.3">6</text>
<text x="202.4" y="196.3">7</text>
<text x="227.8" y="196.3">8</text>
<text x="253.2" y="196.3">9</text>
<text x="278" y="196.3">10</text>
<text x="303.4" y="196.3">11</text>
</g>
<g font-size="2.4" fill="#008000">
<text x="46.8" y="20.7">J3</text>
<text x="43.3" y="34.1">HDR1X2</text>
<text x="304" y="32.6">J2</text>
<text x="127.6" y="41.9">J4</text>
<text x="146.6" y="41.9">J5</text>
<text x="310.6" y="39.4">HDR1X2</text>
<text x="304" y="43.5" transform="rotate(-90 304 43.5)">2</text>
<text x="308.8" y="43.5" transform="rotate(-90 308.8 43.5)">1</text>
<text x="34.9" y="89.8">J1</text>
<text x="31.5" y="103.2">HDR1X2</text>
<text x="123.5" y="103.2">HDR1X12</text>
<text x="142.6" y="103.2">HDR1X12</text>
</g>
<g font-size="2.4" fill="#00f">
<text x="68.2" y="20.7">D1</text>
<text x="62.7" y="29.1">MBRS140T3</text>
<text x="261.9" y="35.3">R5</text>
<text x="261.9" y="38.1">10Ω</text>
<text x="271.7" y="44.3">C9</text>
<text x="269.6" y="53.4">100nF</text>
<text x="309.2" y="51.7">L1</text>
<text x="309.2" y="54.7">Micro_Fox_match</text>
<text x="219.3" y="63.3">C5</text>
<text x="263.7" y="66.2">C8</text>
<text x="263.7" y="69">8-80PFvarcap</text>
<text x="287" y="66.2">C7</text>
<text x="287" y="69.8">SEL</text>
<text x="304" y="67.3">T1</text>
<text x="55" y="76.5">R1</text>
<text x="217.7" y="72.5">10nF</text>
<text x="53.4" y="82.8">10kΩ</text>
<text x="213.5" y="82.6">U2</text>
<text x="297.1" y="81.7">Microfox_tank</text>
<text x="74.8" y="85.3">C2</text>
<text x="74.8" y="88.1">1µF</text>
<text x="199.2" y="85.8">1</text>
<text x="204.5" y="87">TRI-State</text>
<text x="222" y="87">VCC</text>
<text x="227.8" y="85.8">4</text>
<text x="243.1" y="89.5">C6</text>
<text x="286.1" y="87.5" transform="rotate(-90 286.1 87.5)">3</text>
<text x="286.8" y="87.5">Q1</text>
<text x="52.6" y="90.8">R2</text>
<text x="199.2" y="93">2</text>
<text x="204.5" y="94.1">GND</text>
<text x="217.6" y="94.1">Output</text>
<text x="227.8" y="93">3</text>
<text x="259.8" y="90.8">R3</text>
<text x="277.7" y="93.2">1</text>
<text x="296.5" y="92.4">C1</text>
<text x="51" y="97.1">220Ω</text>
<text x="207.1" y="98.4">MicroFoxOsc</text>
<text x="242.3" y="98.7">1nF</text>
<text x="259" y="97.1">2.2KΩ</text>
<text x="273.8" y="101.9">R4</text>
<text x="286.1" y="101.8" transform="rotate(-90 286.1 101.8)">2</text>
<text x="296.5" y="96">47pF</text>
<text x="273.8" y="104.8">2.2kΩ</text>
<text x="87.8" y="123.1">R6</text>
<text x="99.7" y="123.1">R7</text>
<text x="114" y="123.1">R8</text>
<text x="87.8" y="126.2">10kΩ</text>
<text x="99.7" y="126.2">10kΩ</text>
<text x="114" y="126.2">10kΩ</text>
<text x="73.2" y="132.4">S1A</text>
<text x="67.1" y="138.2">8</text>
<text x="80.1" y="138.5">1</text>
<text x="73.2" y="144.3">S1B</text>
<text x="67.1" y="150.1">7</text>
<text x="73.2" y="153.8">S1C</text>
<text x="80.1" y="150.4">2</text>
<text x="67.1" y="159.6">6</text>
<text x="80.1" y="159.9">3</text>
<text x="73.2" y="165.7">S1D</text>
<text x="67.1" y="171.5">5</text>
<text x="80.1" y="171.8">4</text>
</g>
<g font-size="2.4" fill="#f00">
<text x="161.8" y="32.3">RAW</text>
<text x="111.1" y="46.4">TX0</text>
<text x="161.8" y="46.7">RAW</text>
<text x="111.1" y="51.1">RXI</text>
<text x="161.8" y="51.4">GND</text>
<text x="111.1" y="55.9">RST</text>
<text x="161.8" y="56.2">RST_1</text>
<text x="196.4" y="54.9">VCC</text>
<text x="268" y="59.8">Top</text>
<text x="106.7" y="65.4">KEY_D2</text>
<text x="161.8" y="60.9">VCC</text>
<text x="161.8" y="65.7">A3</text>
<text x="78.4" y="71.5">SYNC_D3</text>
<text x="105.2" y="70.2">SYNC_D3</text>
<text x="161.8" y="70.4">A2</text>
<text x="318" y="68.2">Match</text>
<text x="108.2" y="75">S1_D4</text>
<text x="161.8" y="75.2">A1</text>
<text x="266.1" y="77.3">Bottom</text>
<text x="32.6" y="80">VCC</text>
<text x="108.2" y="79.7">S2_D5</text>
<text x="161.8" y="80">A0</text>
<text x="108.2" y="84.5">S4_D6</text>
<text x="112.6" y="89.2">D7</text>
<text x="161.8" y="84.8">13_D13</text>
<text x="161.8" y="89.5">12_D12</text>
<text x="180.5" y="86.9">KEY_D2</text>
<text x="112.6" y="94">D8</text>
<text x="161.8" y="94.3">11_D11</text>
<text x="112.6" y="98.8">D9</text>
<text x="161.8" y="99">10_D10</text>
<text x="68.2" y="115.7">VCC</text>
<text x="123.7" y="139.5">S1_D4</text>
<text x="123.7" y="151.4">S2_D5</text>
<text x="123.7" y="161">S4_D6</text>
</g>
<g font-size="2.4">
<text x="277.7" y="118.2">Q1 = SMMBT2222ALT1GOSCT-ND</text>
<text x="202.1" y="120.9">4 VCC</text>
<text x="224.3" y="120.9">3 Output</text>
<text x="164.3" y="129.1">Mouser 520-ECS-8FMX035-TR</text>
<text x="164.3" y="133.9">can get 1 ea.</text>
<text x="164.3" y="136.6">New Digikey # is</text>
<text x="236.2" y="132.8">U2 Top view</text>
<text x="265.9" y="134.9">C7 for PCB version = 120Pf + 27 Pf in par</text>
<text x="164.3" y="139.3">XC1346CT-ND</text>
<text x="202.9" y="147.1">1 Key</text>
<text x="224.3" y="147.1">2 Gnd</text>
</g>
</svg>
